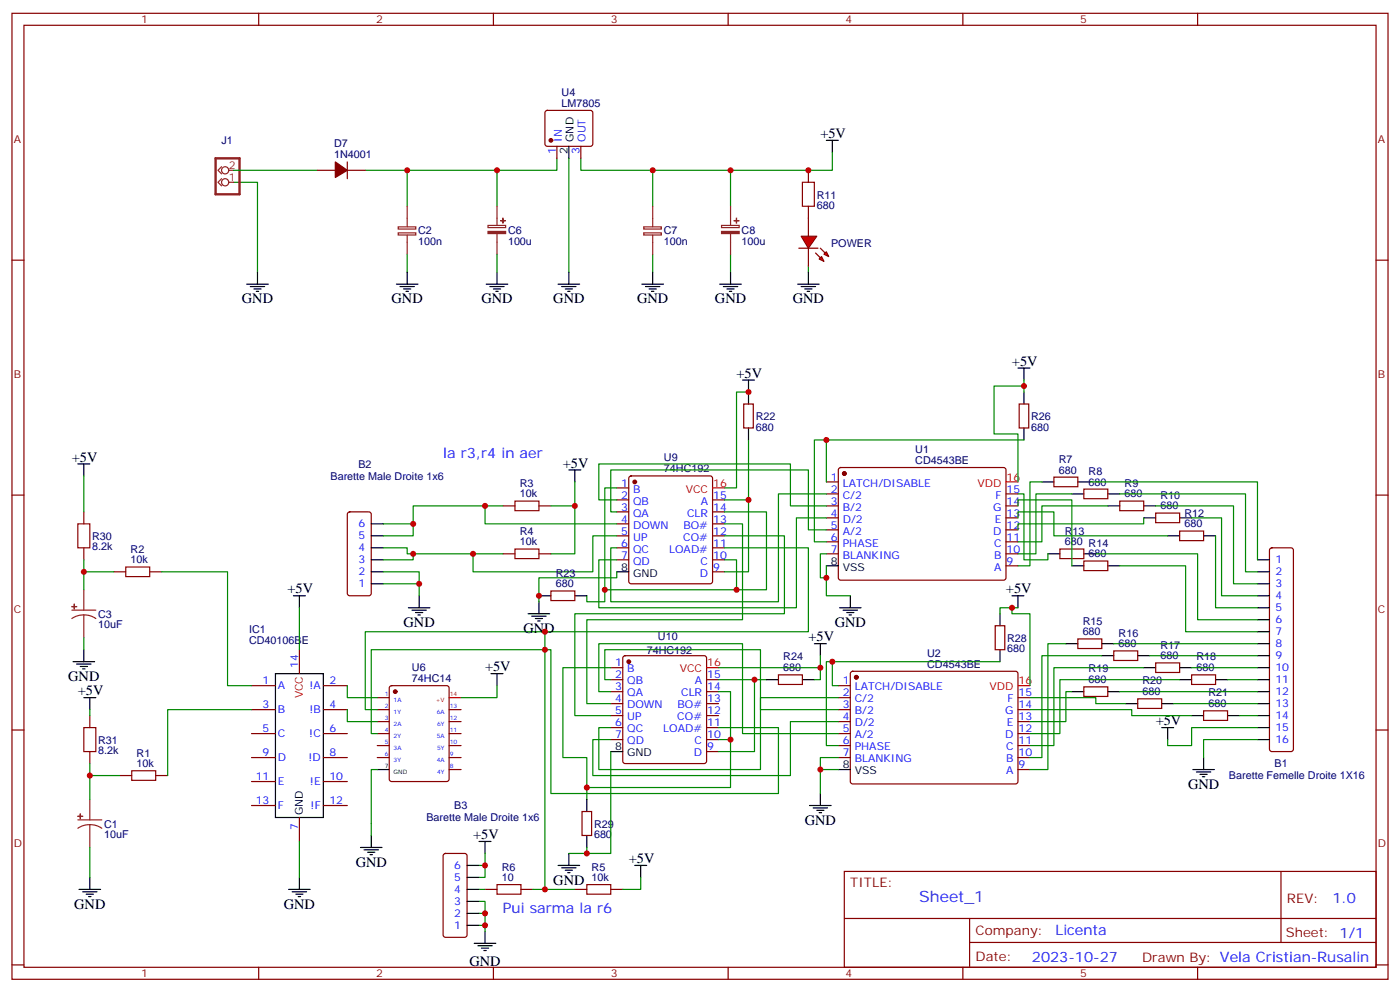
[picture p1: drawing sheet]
<svg xmlns="http://www.w3.org/2000/svg" width="412mm" height="292mm" viewBox="0 0 412 292" stroke-linecap="round" stroke-linejoin="round" font-family="sans-serif">
<g fill="none" stroke="#870000" stroke-width=".35">
<path d="M3.5 3.9h405.4v284.4h-405.4zM7.1 7.4h398.2v277.3h-398.2zM76.2 3.9v3.5M145.3 3.9v3.5M214.5 3.9v3.5M283.6 3.9v3.5M352.8 3.9v3.5M3.5 76.6h3.6M405.3 76.6h3.6M3.5 145.7h3.6M24.7 150.7v3.5M102.5 150.9l.5-.2h5.7l.6 .4 .1 23.6-.5 .6-5.9 .1-.6-.5-.1-23.5z"/>
<path d="M148.2 148.9h3.5M158.7 148.9h3.6M181.7 143.6h3.5M181.7 147.1h3.5M181.7 150.7h3.5M181.7 154.2h3.5M181.7 157.7h3.5M185.4 140.3l.5-.2h23.3l.5 .2 .2 .5v30.3l-.2 .5-.5 .2h-23.3l-.5-.2-.2-.5v-30.3zM209.9 147.1h3.5M209.9 150.7h3.5M209.9 154.2h3.5M209.9 157.7h3.5"/>
<path d="M405.3 145.7h3.6M24.7 161.3v3.5M33.5 168.3h3.5M44.1 168.3h3.5M148.2 163h3.5M158.7 163h3.6M181.7 161.3h3.5M181.7 164.8h3.5M209.9 168.3h3.5M209.9 161.3h3.5M209.9 164.8h3.5M374.2 161.5l.4-.2h5.7l.5 .2 .2 .5v58.5l-.2 .5-.5 .2h-5.7l-.4-.2-.3-.5v-58.5z"/>
<path d="M88.2 191.2v7.1M179.9 196.5h3.5M183.7 193.2l.4-.2h23.3l.5 .2 .2 .5v30.3l-.2 .5-.5 .3h-23.3l-.4-.3-.3-.5v-30.3zM3.5 214.9h3.6M26.5 210.6v3.6M74.1 208.9h7M74.1 215.9h7M74.1 201.8h7M95.2 208.9h7.1M95.2 215.9h7.1M95.2 201.8h7.1M111.1 208.9h3.6"/>
<path d="M111.1 212.4h3.6M111.1 215.9h3.6M111.1 219.5h3.6M111.1 205.4h3.6M114.9 202l.5-.2h16.2l.6 .5 .1 27-.5 .7h-16.4l-.7-.4v-27.1zM132.3 208.9h3.5M132.3 212.4h3.5M132.3 215.9h3.5M132.3 219.5h3.5M179.9 200.1h3.5M179.9 203.6h3.5M179.9 207.1h3.5"/>
<path d="M179.9 210.6h3.5M179.9 214.2h3.5M179.9 217.7h3.5M208.1 200.1h3.6M208.1 203.6h3.6M208.1 207.1h3.6M208.1 210.6h3.6M208.1 214.2h3.6M208.1 217.7h3.6M405.3 214.9h3.6M26.5 221.2v3.6M35.3 228.3h3.5"/>
<path d="M45.9 228.3h3.5M74.1 223h7M74.1 230h7M74.1 237.1h7M95.2 223h7.1M95.2 230h7.1M95.2 237.1h7.1M111.1 223h3.6M132.3 223h3.5M132.3 226.5h3.5M208.1 221.2h3.6M88.2 240.6v7.1"/>
<path d="M248.7 256.5h156.6v28.2h-156.6zM377.3 256.5v20.9M169.3 261.8h3.6M179.9 261.8h3.5M248.7 270.4h156.5M285.6 277.4h119.6M285.6 270.4v14.1M3.5 284h3.6M76.2 284.7v3.6M145.3 284.7v3.6M214.5 284.7v3.6M283.6 284.7v3.6"/>
<path d="M352.8 284.7v3.6M405.3 284h3.6"/>
</g>
<path d="M209.9 143.6h3.5M208.1 196.5h3.6M132.3 205.4h3.5" fill="none" stroke="#f00" stroke-width=".35"/>
<g fill="none" stroke="#000" stroke-width=".35">
<path d="M234.9 83.6h6.4M236 84.3h4.2M237.1 85.1h2.1M237.8 85.8h.7M238.1 80.1v3.5M22.9 136.6h3.6M24.7 136.6v3.5M167.6 138.3h3.5M169.3 138.3v3.6M109.4 157.7h3.5M109.4 154.2h3.5M86.4 175.4h3.6"/>
<path d="M88.2 175.4v3.5M109.4 168.3h3.5M109.4 164.8h3.5M109.4 171.8h3.5M109.4 161.3h3.5M120.3 178.9h6.3M121.4 179.6h4.2M123.5 175.4v3.5M181.7 168.3h3.5M247.3 178.9h6.3M248.4 179.6h4.2M250.5 175.4v3.5"/>
<path d="M370.4 168.3h3.5M370.4 178.9h3.5M370.4 164.8h3.5M370.4 171.8h3.5M370.4 175.4h3.5M21.5 194.8h6.4M22.6 195.5h4.2M23.6 196.2h2.2M24.3 196.9h.7M24.7 191.2v3.6M81.1 198.3h14.1v42.3h-14.1zM122.4 180.3h2.1"/>
<path d="M123.1 181h.7M144.6 198.3h3.6M146.4 198.3v3.5M249.4 180.3h2.1M250.1 181h.7M370.4 182.4h3.5M370.4 185.9h3.5M370.4 189.5h3.5M370.4 193h3.5M370.4 196.5h3.5M24.7 205.4h3.5M26.5 205.4v3.5"/>
<path d="M342.2 214.2h3.5M344 214.2v3.5M370.4 200.1h3.5M370.4 203.6h3.5M370.4 207.1h3.5M370.4 210.6h3.5M370.4 214.2h3.5M370.4 217.7h3.5M111.1 226.5h3.6M179.9 221.2h3.5M351.4 226.5h6.3M352.4 227.2h4.3"/>
<path d="M353.5 227.9h2.1M354.2 228.6h.7M354.5 223v3.5M26.5 258.3v3.5M106.2 249.4h6.3M107.2 250.2h4.3M108.3 250.9h2.1M109 251.6h.7M109.4 245.9v3.5M141.1 247.7h3.5M142.9 247.7v3.5M187 254.7h3.5"/>
<path d="M188.7 254.7v3.6M23.3 261.8h6.3M24.3 262.5h4.3M25.4 263.2h2.1M26.1 263.9h.7M139.7 277.7h6.3M140.8 278.4h4.2M141.8 279.1h2.1M142.5 279.8h.7M142.9 274.1v3.6"/>
</g>
<g fill="#870000" stroke="#870000" stroke-width=".35">
<circle cx="116.4" cy="203.6" r=".53"/>
<circle cx="187" cy="141.9" r=".53"/>
<circle cx="185.2" cy="194.8" r=".53"/>
</g>
<path d="M22.9 154.2h3.6v7.1h-3.6zM151.7 147.5h7v2.8h-7zM37 166.9h7.1v2.8h-7.1zM151.7 161.6h7v2.8h-7zM24.7 214.2h3.5v7h-3.5zM38.8 226.9h7.1v2.8h-7.1zM172.9 260.4h7v2.8h-7z" fill="none" stroke="#a10000" stroke-width=".35"/>
<g fill="#8c2424" stroke="#8c2424" stroke-width=".35">
<path d="M23.6 239.6l.1 1.4z"/>
<path d="M22.9 240.3h1.4z"/>
<path d="M21.9 177.8v1.4z"/>
<path d="M21.2 178.5l1.4 .1z"/>
</g>
<path d="M21.2 179.6h7M24.7 173.6v6M24.7 181l-1.9 .2-1.6 .9M24.7 181l1.8 .2 1.7 .9M24.7 181v6.7M26.5 235.3v6M22.9 241.3h7.1M26.5 242.7l-1.9 .3-1.7 .8M26.5 242.7l1.8 .3 1.7 .8M26.5 242.7v6.7" fill="none" stroke="#8c2424" stroke-width=".35"/>
<g fill="none" stroke="#008700" stroke-width=".35">
<path d="M238.1 78.4v1.7M220.5 129.5v38.8h-7.1M24.7 140.1v10.6M121.7 154.2v3.5h-8.8M142.9 148.9v5.3h38.8M148.2 148.9h-26.5v5.3h-8.8M169.3 141.9v7h-7M169.3 148.9v14.1h-7M181.7 157.7h-7.1v10.6h-35.3v-5.3M181.7 143.6h-3.5v33.5h-5.3v-1.7M213.4 150.7h12.4v22.9h-8.8M213.4 154.2h5.3v28.2h-45.8v24.7h7"/>
<path d="M213.4 157.7h17.7v23h-61.8v29.9h10.6M213.4 147.1h7.1M24.7 164.8v8.8M24.7 168.3h8.8M47.6 168.3h19.4v33.5h7.1M112.9 161.3h7v1.7h28.3M112.9 168.3h10.6v7.1M112.9 171.8h10.6M121.7 163v1.8h-8.8M213.4 164.8h3.6v8.8h-38.8M213.4 161.3h24.7v24.6h-130.5v23h3.5M24.7 187.7v3.5"/>
<path d="M160.5 185.9v5.3M179.9 196.5h-14.1v26.5h7.1v12.3M26.5 208.9v1.7M74.1 208.9h-24.7v19.4M102.3 201.8v3.6h8.8M102.3 208.9v3.5h8.8M211.7 217.7h3.5v14.1h-42.3M211.7 203.6h3.5v14.1M211.7 214.2h17.6v19.4h-67v-42.4h-52.9v24.7h1.7M211.7 200.1h14.1M222.2 200.1v21.1h-10.5M370.4 217.7h-15.9v5.3"/>
<path d="M370.4 214.2h-19.4v5.3h-7v-1.8M26.5 224.8v10.5M26.5 228.3h8.8M26.5 249.4v8.9M142.9 251.2v7.1h-1.8M188.7 258.3v3.5h-5.3M141.1 268.9h1.8v5.2M141.1 265.3h1.8v3.6"/>
</g>
<g fill="#f00" stroke="#870000" stroke-width=".35">
<path d="M236 69.5h4.6l-2.5 3.6z"/>
<path d="M235.3 73.1h5.6z"/>
</g>
<g fill="#870000" stroke="#870000" stroke-width=".35">
<path d="M241.7 73.1l1.4 1.4z"/>
<path d="M240.2 74.5l1.5 1.4z"/>
</g>
<g fill="#f00" stroke="#870000" stroke-width=".35">
<path d="M242.7 74.8l.7-.7 .7 1.4z"/>
<path d="M241.3 76.2l.7-.7 .7 1.4z"/>
</g>
<g fill="none" stroke="#870000" stroke-width=".35">
<path d="M160.7 32.7l.5-.2h12.7l.5 .2 .2 .5v9.4l-.7 .5-13-.1-.4-.6v-9.2zM93.5 50.1h5.3M102.3 50.1h5.3M102.3 47.7v4.9M164 43.1v3.5M171.1 43.1v3.5M238.1 50.1v3.6M238.1 60.7v8.8M238.1 73.1v5.3M219.1 118.9h2.8v7.1h-2.8zM300.2 118.9h2.8v7.1h-2.8zM247.2 137.8l.4-.2 48.3 .1 .4 .6v32l-.7 .5-48.2-.1-.5-.6v-31.8z"/>
<path d="M243.4 141.9h3.5M243.4 145.4h3.5M243.4 148.9h3.5M243.4 152.4h3.5M243.4 156h3.5M243.4 159.5h3.5M296.3 145.4h3.6M296.3 148.9h3.6M296.3 152.4h3.6M296.3 156h3.6M296.3 159.5h3.6M310.4 140.4h7.1v2.9h-7.1z"/>
<path d="M319.3 144h7v2.8h-7zM329.8 147.5h7.1v2.8h-7.1zM340.4 151h7.1v2.8h-7.1zM347.5 156.3h7v2.8h-7zM162.3 174h7v2.8h-7zM243.4 163h3.5M296.3 163h3.6M296.3 166.5h3.6M312.2 161.6h7.1v2.8h-7.1zM319.3 165.1h7v2.9h-7zM229.3 198.6h7.1v2.9h-7.1zM250.7 197.8l.5-.2h48.2l.5 .7-.1 32-.6 .5-48.3-.1-.4-.7v-31.7z"/>
<path d="M293.2 184.2h2.8v7h-2.8zM317.5 188.1h7.1v2.8h-7.1zM328.1 191.6h7v2.8h-7zM340.4 195.1h7.1v2.8h-7.1zM351 198.6h7.1v2.9h-7.1zM246.9 201.8h3.6M246.9 205.4h3.6M246.9 208.9h3.6M246.9 212.4h3.6M246.9 215.9h3.6M246.9 219.5h3.6M299.9 205.4h3.5"/>
<path d="M299.9 208.9h3.5M299.9 212.4h3.5M299.9 215.9h3.5M299.9 219.5h3.5M319.3 202.2h7v2.8h-7zM335.1 205.7h7.1v2.8h-7.1zM354.5 209.2h7.1v2.9h-7.1zM171.4 238.9h2.9v7h-2.9zM246.9 223h3.6M299.9 223h3.5M299.9 226.5h3.5M130.8 251.4l.4-.2h5.7l.6 .4 .1 23.6-.5 .7h-5.9l-.6-.5-.1-23.5z"/>
<path d="M142.9 261.8h3.5M153.5 261.8h3.5"/>
</g>
<g fill="none" stroke="#008700" stroke-width=".35">
<path d="M68.8 53.7h7v26.4M68.8 50.1h24.7M119.9 50.1v10.6M146.4 50.1v10.6M164 46.6v3.5h-56.4M167.6 46.6v33.5M192.3 50.1v10.6M215.2 50.1v10.6M245.2 44.8v5.3h-74.1v-3.5M119.9 74.8v5.3M146.4 74.8v5.3M192.3 74.8v5.3"/>
<path d="M215.2 74.8v5.3M220.5 115.4h-3.5v28.2h-3.6M301.6 113.6h-8.8v14.1h7.1v14.2M301.6 111.9v3.5M243.4 129.5h-3.5v30h3.5M301.6 129.5h-58.2v12.4M181.7 150.7h-1.8v-12.4h58.2v17.7h5.3M181.7 147.1h-5.3v-10.5h56.4v12.3h10.6M243.4 145.4h-14.1v31.7h-49.4v-15.8h1.8M243.4 152.4h-8.8v26.5h-58.2v-14.1h5.3M299.9 152.4v-1.7h10.5v7h33.6M299.9 148.9v-1.8h15.8v19.4"/>
<path d="M299.9 145.4h1.7v19.4h7.1v-1.8M306.9 141.9h-3.5v24.6h-3.5M315.7 145.4h-10.5v17.6h-5.3M321 141.9h49.4v22.9M326.3 148.9h-19.4v10.6h-7M329.8 145.4h37.1v22.9h3.5M336.9 152.4v1.8h-37v1.8M340.4 148.9h23v22.9h7M351 152.4h8.8v23h10.6M358.1 157.7v21.2h12.3M88.2 178.9v12.3M181.7 168.3v1.8h-23v7"/>
<path d="M243.4 166.5v8.9h7.1M243.4 163h-1.7v7.1h1.7M298.1 178.9v1.8h5.3v21.1M299.9 178.9h-5.3v1.8M322.8 163h30v19.4h17.6M329.8 166.5h19.4v19.4h21.2M160.5 191.2v70.6h-3.5M211.7 196.5h30M241.7 193v7.1h-1.8M245.2 194.8h-1.8v24.7h3.5M294.6 194.8h-49.4v7h1.7M314 189.5h-5.3v37h-5.3"/>
<path d="M324.6 193h-17.7v30h-3.5M328.1 189.5h42.3M336.9 196.5h-26.5v23h-7M338.7 193h31.7M351 196.5h19.4M146.4 201.8v3.6h-10.6M179.9 203.6h-3.5v-14.1h42.3v26.4h28.2M179.9 200.1h-1.7v-8.9h45.8v17.7h22.9M246.9 205.4h-22.9v21.1h-47.6v-12.3h3.5M246.9 212.4h-14.1v15.9h-58.2v-10.6h5.3M303.4 205.4h19.4v1.7h8.8M303.4 208.9h30v1.7h17.6"/>
<path d="M315.7 203.6h-1.7v8.8h-10.6M329.8 203.6h40.6M345.7 207.1h24.7M347.5 200.1h-35.3v15.8h-8.8M361.6 200.1h8.8M365.1 210.6h5.3M111.1 226.5h-1.7v19.4M179.9 221.2v30h-7M246.9 226.5h-5.2v7.1M246.9 223h-5.2v3.5M88.2 247.7v10.6M141.1 254.7h1.8"/>
<path d="M172.9 249.4v1.8h-5.3M141.1 261.8h1.8M141.1 272.4h1.8M160.5 261.8h8.8"/>
</g>
<g fill="none" stroke="#000" stroke-width=".35">
<path d="M167.6 43.1v3.5M243.4 41.3h3.5M245.2 41.3v3.5M72.7 83.6h6.3M73.7 84.3h4.3M74.8 85.1h2.1M75.5 85.8h.7M75.8 80.1v3.5M116.8 83.6h6.3M117.8 84.3h4.3M118.9 85.1h2.1M119.6 85.8h.7"/>
<path d="M119.9 80.1v3.5M143.2 83.6h6.4M144.3 84.3h4.2M145.3 85.1h2.2M146 85.8h.8M146.4 80.1v3.5M164.4 83.6h6.3M165.5 84.3h4.2M166.5 85.1h2.1M167.2 85.8h.7M167.6 80.1v3.5M189.1 83.6h6.3"/>
<path d="M190.1 84.3h4.3M191.2 85.1h2.1M191.9 85.8h.7M192.3 80.1v3.5M212 83.6h6.4M213.1 84.3h4.2M214.1 85.1h2.2M214.8 85.8h.7M215.2 80.1v3.5M218.7 111.9h3.5M220.5 111.9v7M299.9 108.3h3.5"/>
<path d="M301.6 108.3v3.6M301.6 115.4v3.5M220.5 126v3.5M301.6 126v3.5M306.9 141.9h3.5M315.7 145.4h3.6M317.5 141.9h3.5M326.3 145.4h3.5M326.3 148.9h3.5M336.9 148.9h3.5M336.9 152.4h3.5M344 157.7h3.5"/>
<path d="M347.5 152.4h3.5M354.5 157.7h3.6M158.7 177.1v3.6M158.7 175.4h3.6M169.3 175.4h3.6M243.4 166.5h3.5M298.1 175.4h3.5M299.9 175.4v3.5M308.7 163h3.5M315.7 166.5h3.6M319.3 163h3.5M326.3 166.5h3.5"/>
<path d="M155.6 180.7h6.3M156.6 181.4h4.3M157.7 182.1h2.1M158.4 182.8h.7M239.9 189.5h3.5M241.7 189.5v3.5M294.6 180.7v3.5M294.6 191.2v3.6M314 189.5h3.5M324.6 189.5h3.5M324.6 193h3.5M335.1 193h3.6"/>
<path d="M336.9 196.5h3.5M347.5 196.5h3.5M225.8 200.1h3.5M236.4 200.1h3.5M315.7 203.6h3.6M326.3 203.6h3.5M331.6 207.1h3.5M342.2 207.1h3.5M347.5 200.1h3.5M351 210.6h3.5M358.1 200.1h3.5M361.6 210.6h3.5"/>
<path d="M172.9 235.3v3.6M238.5 237.1h6.3M239.5 237.8h4.3M240.6 238.5h2.1M241.3 239.2h.7M241.7 233.6v3.5M246.9 226.5h3.6M88.2 258.3v3.5M137.6 254.7h3.5M137.6 258.3h3.5M164.4 254.7h6.3M165.5 255.4h4.2"/>
<path d="M166.5 256.2h2.1M167.2 256.9h.7M167.6 251.2v3.5M172.9 245.9v3.5M85 261.8h6.4M86.1 262.5h4.2M87.1 263.2h2.2M87.8 263.9h.7M137.6 261.8h3.5M137.6 272.4h3.5M137.6 268.9h3.5M137.6 265.3h3.5"/>
</g>
<path d="M63.5 46.6h7.1v10.6h-7.1z" fill="none" stroke="#8c2424" stroke-width=".71"/>
<g fill="none" stroke="#8c2424" stroke-width=".35">
<path d="M65.3 52.6l-1.1 1.1 1.1 1M65.3 49.1l-1.1 1 1.1 1.1M67.4 53.7h1.4M67.4 50.1h1.4M117.3 66.8h5.2v.6h-5.2zM117.3 68.5h5.2v.7h-5.2zM119.9 60.7v6M119.9 69.2v5.6M143.8 66.4h5.1v.6h-5.1zM146.4 60.7v5.7M146.4 68.8v6M189.6 66.8h5.2v.6h-5.2z"/>
<path d="M189.6 68.5h5.2v.7h-5.2zM192.3 60.7v6M192.3 69.2v5.6M212.5 66.4h5.2v.6h-5.2zM215.2 60.7v5.7M215.2 68.8v6"/>
<circle cx="66.3" cy="53.7" r="1.06"/>
<circle cx="66.3" cy="50.1" r="1.06"/>
</g>
<g fill="#8c2424" stroke="#8c2424" stroke-width=".35">
<path d="M212.5 68.1h5.2v.7h-5.2z"/>
<path d="M216.3 64.9l1.4 .1z"/>
<path d="M216.9 64.2l.1 1.5z"/>
<path d="M143.8 68.1h5.1v.7h-5.1z"/>
<path d="M147.5 64.9l1.4 .1z"/>
<path d="M148.1 64.2l.1 1.5z"/>
</g>
<g fill="#870000" stroke="#870000" stroke-width=".35">
<path d="M98.8 47.7l3.5 2.4-3.5 2.1z"/>
<circle cx="162.3" cy="41.3" r=".53"/>
<circle cx="248.7" cy="139.4" r=".53"/>
<circle cx="252.2" cy="199.4" r=".53"/>
</g>
<path d="M236.4 53.7h3.5v7h-3.5zM146.4 260.4h7.1v2.8h-7.1z" fill="none" stroke="#a10000" stroke-width=".35"/>
<path d="M296.3 141.9h3.6M299.9 201.8h3.5" fill="none" stroke="#f00" stroke-width=".35"/>
<g fill="#c00">
<circle cx="142.9" cy="148.9" r=".88"/>
<circle cx="169.3" cy="148.9" r=".88"/>
<circle cx="217" cy="173.6" r=".88"/>
<circle cx="139.3" cy="163" r=".88"/>
<circle cx="121.7" cy="154.2" r=".88"/>
<circle cx="121.7" cy="163" r=".88"/>
<circle cx="123.5" cy="171.8" r=".88"/>
<circle cx="222.3" cy="200.1" r=".88"/>
<circle cx="215.2" cy="217.7" r=".88"/>
<circle cx="24.7" cy="168.3" r=".88"/>
<circle cx="26.5" cy="228.3" r=".88"/>
<circle cx="160.5" cy="185.9" r=".88"/>
<circle cx="142.9" cy="268.9" r=".88"/>
<circle cx="238.1" cy="50.1" r=".88"/>
<circle cx="215.2" cy="50.1" r=".88"/>
<circle cx="192.3" cy="50.1" r=".88"/>
<circle cx="146.4" cy="50.1" r=".88"/>
<circle cx="119.9" cy="50.1" r=".88"/>
<circle cx="160.5" cy="261.8" r=".88"/>
<circle cx="220.5" cy="147.1" r=".88"/>
<circle cx="178.2" cy="173.6" r=".88"/>
<circle cx="172.9" cy="231.8" r=".88"/>
<circle cx="172.9" cy="251.2" r=".88"/>
<circle cx="241.7" cy="196.5" r=".88"/>
<circle cx="220.5" cy="115.4" r=".88"/>
<circle cx="142.9" cy="272.4" r=".88"/>
<circle cx="301.6" cy="113.6" r=".88"/>
<circle cx="243.4" cy="129.5" r=".88"/>
<circle cx="298.1" cy="178.9" r=".88"/>
<circle cx="245.2" cy="194.8" r=".88"/>
<circle cx="142.9" cy="254.7" r=".88"/>
<circle cx="243.4" cy="170.1" r=".88"/>
<circle cx="241.7" cy="226.5" r=".88"/>
<circle cx="158.8" cy="175.4" r=".88"/>
<circle cx="160.5" cy="191.2" r=".88"/>
</g>
<text font-size="4.6" fill="#00f" x="270.8" y="265.5">Sheet_1</text>
<g font-size="4.2">
<text x="241.7" y="40.6">+5V</text>
<text x="71.3" y="89.3">GND</text>
<text x="115.4" y="89.3">GND</text>
<text x="141.8" y="89.3">GND</text>
<text x="163" y="89.3">GND</text>
<text x="187.7" y="89.3">GND</text>
<text x="210.6" y="89.3">GND</text>
<text x="233.5" y="89.3">GND</text>
<text x="298.1" y="107.6">+5V</text>
<text x="217" y="111.2">+5V</text>
<text x="21.2" y="135.9">+5V</text>
<text x="165.8" y="137.6">+5V</text>
<text x="84.7" y="174.7">+5V</text>
<text x="296.3" y="174.7">+5V</text>
<text x="118.9" y="184.5">GND</text>
<text x="245.9" y="184.5">GND</text>
<text x="154.2" y="186.3">GND</text>
<text x="238.1" y="188.8">+5V</text>
<text x="142.9" y="197.6">+5V</text>
<text x="20.1" y="200.4">GND</text>
<text x="22.9" y="204.6">+5V</text>
<text x="340.4" y="213.5">+5V</text>
<text x="350" y="232.2">GND</text>
<text x="237.1" y="242.7">GND</text>
<text x="139.3" y="247">+5V</text>
<text x="104.8" y="255.1">GND</text>
<text x="185.2" y="254">+5V</text>
<text x="163" y="260.4">GND</text>
<text x="21.9" y="267.4">GND</text>
<text x="83.6" y="267.4">GND</text>
<text x="138.3" y="284.4">GND</text>
</g>
<g font-size="4.2" fill="#00f">
<text x="130.5" y="134.8">la r3,r4 in aer</text>
<text x="148.2" y="268.9">Pui sarma la r6</text>
<text x="392.5" y="265.8">1.0</text>
<text x="310.9" y="275.3">Licenta</text>
<text x="304" y="283.1">2023-10-27</text>
</g>
<g font-size="3.9" fill="#800">
<text x="250.5" y="261.1">TITLE:</text>
<text x="379.1" y="265.8">REV:</text>
<text x="287.4" y="275.3">Company:</text>
<text x="378.7" y="275.9">Sheet: 1/1</text>
<text x="287.4" y="283">Date:</text>
<text x="336.4" y="283.1">Drawn By: Vela Cristian-Rusalin</text>
</g>
<g font-size="3.2" fill="#800">
<text x="41.6" y="6.9">1</text>
<text x="110.8" y="6.9">2</text>
<text x="179.9" y="6.9">3</text>
<text x="249.1" y="6.9">4</text>
<text x="318.2" y="6.9">5</text>
<text x="4.1" y="42">A</text>
<text x="405.9" y="42">A</text>
<text x="4.1" y="111.2">B</text>
<text x="405.9" y="111.2">B</text>
<text x="4.1" y="180.3">C</text>
<text x="405.9" y="180.3">C</text>
<text x="4.1" y="249.4">D</text>
<text x="405.9" y="249.4">D</text>
<text x="41.6" y="287.7">1</text>
<text x="110.8" y="287.7">2</text>
<text x="179.9" y="287.7">3</text>
<text x="249.1" y="287.7">4</text>
<text x="318.2" y="287.7">5</text>
</g>
<g font-size="3.2" fill="#000080">
<text x="165.4" y="28.2">U4</text>
<text x="165.4" y="31.4">LM7805</text>
<text x="65.2" y="42.5">J1</text>
<text x="98.4" y="46.6">1N4001</text>
<text x="98.4" y="43.4">D7</text>
<text x="240.6" y="58.5">R11</text>
<text x="240.6" y="61.5">680</text>
<text x="123.2" y="68.9">C2</text>
<text x="149.6" y="68.9">C6</text>
<text x="195.5" y="69">C7</text>
<text x="218.4" y="69">C8</text>
<text x="123.2" y="72.1">100n</text>
<text x="149.6" y="72.1">100u</text>
<text x="195.5" y="72.1">100n</text>
<text x="218.4" y="72.1">100u</text>
<text x="244.8" y="72.6">POWER</text>
<text x="222.6" y="123.6">R22</text>
<text x="303.7" y="123.6">R26</text>
<text x="222.6" y="126.7">680</text>
<text x="303.7" y="126.7">680</text>
<text x="105.6" y="137.7">B2</text>
<text x="195.6" y="135.6">U9</text>
<text x="269.6" y="136.6">CD4543BE</text>
<text x="269.6" y="133.3">U1</text>
<text x="311.9" y="136.2">R7</text>
<text x="97.4" y="141.2">Barette Male Droite 1x6</text>
<text x="153.1" y="143.4">R3</text>
<text x="195.6" y="138.8">74HC192</text>
<text x="311.9" y="139.4">680</text>
<text x="320.7" y="142.9">680</text>
<text x="320.7" y="139.7">R8</text>
<text x="331.3" y="143.3">R9</text>
<text x="153.1" y="146.4">10k</text>
<text x="331.3" y="146.4">680</text>
<text x="341.9" y="150">680</text>
<text x="341.9" y="146.8">R10</text>
<text x="348.9" y="155.3">680</text>
<text x="348.9" y="152.1">R12</text>
<text x="27.2" y="159">R30</text>
<text x="153.1" y="160.5">10k</text>
<text x="153.1" y="157.5">R4</text>
<text x="313.6" y="160.5">680 R14</text>
<text x="313.6" y="157.4">R13</text>
<text x="27.2" y="162">8.2k</text>
<text x="38.5" y="165.8">10k</text>
<text x="38.5" y="162.8">R2</text>
<text x="320.7" y="164.1">680</text>
<text x="163.7" y="172.9">680</text>
<text x="163.7" y="169.7">R23</text>
<text x="28.9" y="185">10uF</text>
<text x="28.9" y="181.9">C3</text>
<text x="318.9" y="183.8">R15</text>
<text x="73.4" y="189.5">CD40106BE</text>
<text x="73.4" y="186.4">IC1</text>
<text x="193.8" y="188.5">U10</text>
<text x="296.7" y="188.9">R28</text>
<text x="318.9" y="187">680</text>
<text x="329.5" y="190.5">680</text>
<text x="329.5" y="187.4">R16</text>
<text x="341.9" y="190.9">R17</text>
<text x="121.3" y="197.5">U6</text>
<text x="190.5" y="192.4">74HC192</text>
<text x="230.7" y="197.6">680</text>
<text x="230.7" y="194.4">R24</text>
<text x="273.1" y="196.5">CD4543BE</text>
<text x="273.1" y="193.3">U2</text>
<text x="296.7" y="192">680</text>
<text x="320.7" y="197.9">R19</text>
<text x="341.9" y="194.1">680</text>
<text x="352.4" y="197.6">680</text>
<text x="352.4" y="194.4">R18</text>
<text x="121.3" y="200.8">74HC14</text>
<text x="320.7" y="201.1">680</text>
<text x="336.6" y="201.5">R20</text>
<text x="336.6" y="204.6">680</text>
<text x="356" y="208.2">680</text>
<text x="356" y="205">R21</text>
<text x="28.9" y="219">R31</text>
<text x="28.9" y="222">8.2k</text>
<text x="40.2" y="225.8">10k</text>
<text x="40.2" y="222.7">R1</text>
<text x="375.5" y="225.8">B1</text>
<text x="362" y="229.3">Barette Femelle Droite 1X16</text>
<text x="133.8" y="238.3">B3</text>
<text x="30.7" y="243.7">C1</text>
<text x="125.6" y="241.8">Barette Male Droite 1x6</text>
<text x="175" y="243.6">R29</text>
<text x="30.7" y="246.7">10uF</text>
<text x="175" y="246.7">680</text>
<text x="147.8" y="256.3">R6</text>
<text x="174.3" y="256.3">R5</text>
<text x="147.8" y="259.3">10</text>
<text x="174.3" y="259.3">10k</text>
</g>
<g font-size="3.2" fill="#00f">
<text x="165.5" y="41.8" transform="rotate(-90 165.5 41.8)">IN</text>
<text x="172.5" y="41.8" transform="rotate(-90 172.5 41.8)">OUT</text>
<text x="163.7" y="45.3" transform="rotate(-90 163.7 45.3)">1</text>
<text x="170.7" y="45.3" transform="rotate(-90 170.7 45.3)">3</text>
<text x="183" y="143.3">1</text>
<text x="244.8" y="141.5">1</text>
<text x="248.2" y="143.3">LATCH/DISABLE</text>
<text x="183" y="146.8">2</text>
<text x="186.5" y="145">B</text>
<text x="186.5" y="148.6">QB</text>
<text x="206.4" y="148.6">A</text>
<text x="210.1" y="146.8">15</text>
<text x="244.8" y="145">2</text>
<text x="244.8" y="148.6">3</text>
<text x="248.2" y="146.8">C/2</text>
<text x="293.2" y="146.8">F</text>
<text x="296.5" y="148.6">14</text>
<text x="296.5" y="145">15</text>
<text x="105.6" y="155.3">6</text>
<text x="183" y="150.3">3</text>
<text x="183" y="153.8">4</text>
<text x="186.5" y="152.1">QA</text>
<text x="186.5" y="155.6">DOWN</text>
<text x="201.3" y="155.6">BO#</text>
<text x="202.4" y="152.1">CLR</text>
<text x="210.1" y="153.8">13</text>
<text x="210.1" y="150.3">14</text>
<text x="244.8" y="152.1">4</text>
<text x="244.8" y="155.6">5</text>
<text x="248.2" y="150.3">B/2</text>
<text x="248.2" y="153.8">D/2</text>
<text x="292.6" y="150.3">G</text>
<text x="293" y="153.8">E</text>
<text x="296.5" y="155.6">12</text>
<text x="296.5" y="152.1">13</text>
<text x="105.6" y="158.8">5</text>
<text x="183" y="157.4">5</text>
<text x="183" y="160.9">6</text>
<text x="186.5" y="159.1">UP</text>
<text x="201.3" y="159.1">CO#</text>
<text x="210.1" y="160.9">11</text>
<text x="210.1" y="157.4">12</text>
<text x="244.8" y="159.1">6</text>
<text x="248.2" y="157.4">A/2</text>
<text x="248.2" y="160.9">PHASE</text>
<text x="292.6" y="157.4">D</text>
<text x="292.8" y="160.9">C</text>
<text x="296.5" y="159.1">11</text>
<text x="105.6" y="165.8">3</text>
<text x="105.6" y="162.3">4</text>
<text x="183" y="164.4">7</text>
<text x="186.5" y="162.7">QC</text>
<text x="186.5" y="166.2">QD</text>
<text x="197.1" y="162.7">LOAD#</text>
<text x="206.4" y="166.2">C</text>
<text x="210.1" y="168">9</text>
<text x="210.1" y="164.4">10</text>
<text x="244.8" y="162.7">7</text>
<text x="248.2" y="164.4">BLANKING</text>
<text x="292.9" y="164.4">B</text>
<text x="292.9" y="168">A</text>
<text x="296.5" y="166.2">9</text>
<text x="296.5" y="162.7">10</text>
<text x="375.7" y="165.8">1</text>
<text x="105.6" y="172.9">1</text>
<text x="105.6" y="169.4">2</text>
<text x="206.2" y="169.7">D</text>
<text x="375.7" y="169.4">2</text>
<text x="375.7" y="172.9">3</text>
<text x="375.7" y="176.4">4</text>
<text x="375.7" y="180">5</text>
<text x="375.7" y="183.5">6</text>
<text x="375.7" y="187">7</text>
<text x="375.7" y="190.5">8</text>
<text x="87.8" y="196.5" transform="rotate(-90 87.8 196.5)">14</text>
<text x="181.3" y="196.2">1</text>
<text x="184.7" y="197.9">B</text>
<text x="375.7" y="194.1">9</text>
<text x="375.7" y="197.6">10</text>
<text x="77.4" y="201.5">1</text>
<text x="81.8" y="202.9">A</text>
<text x="91.1" y="202.9">!A</text>
<text x="97" y="201.5">2</text>
<text x="181.3" y="199.7">2</text>
<text x="181.3" y="203.2">3</text>
<text x="184.7" y="201.5">QB</text>
<text x="204.7" y="201.5">A</text>
<text x="208.3" y="203.2">14</text>
<text x="208.3" y="199.7">15</text>
<text x="248.3" y="201.5">1</text>
<text x="251.8" y="203.2">LATCH/DISABLE</text>
<text x="375.7" y="201.1">11</text>
<text x="77.4" y="208.5">3</text>
<text x="81.8" y="209.9">B</text>
<text x="91.1" y="209.9">!B</text>
<text x="97" y="208.5">4</text>
<text x="181.3" y="206.8">4</text>
<text x="184.7" y="205">QA</text>
<text x="184.7" y="208.5">DOWN</text>
<text x="199.6" y="208.5">BO#</text>
<text x="200.6" y="205">CLR</text>
<text x="208.3" y="206.8">13</text>
<text x="248.3" y="205">2</text>
<text x="248.3" y="208.5">3</text>
<text x="251.8" y="206.8">C/2</text>
<text x="296.7" y="206.8">F</text>
<text x="300" y="208.5">14</text>
<text x="300" y="205">15</text>
<text x="375.7" y="204.6">12</text>
<text x="375.7" y="208.2">13</text>
<text x="77.4" y="215.6">5</text>
<text x="97" y="215.6">6</text>
<text x="181.3" y="210.3">5</text>
<text x="181.3" y="213.8">6</text>
<text x="184.7" y="212.1">UP</text>
<text x="184.7" y="215.6">QC</text>
<text x="195.4" y="215.6">LOAD#</text>
<text x="199.5" y="212.1">CO#</text>
<text x="208.3" y="213.8">11</text>
<text x="208.3" y="210.3">12</text>
<text x="248.3" y="212.1">4</text>
<text x="248.3" y="215.6">5</text>
<text x="251.8" y="210.3">B/2</text>
<text x="251.8" y="213.8">D/2</text>
<text x="296.1" y="210.3">G</text>
<text x="296.5" y="213.8">E</text>
<text x="300" y="215.6">12</text>
<text x="300" y="212.1">13</text>
<text x="375.7" y="211.7">14</text>
<text x="375.7" y="215.2">15</text>
<text x="81.8" y="217">C</text>
<text x="91.1" y="217">!C</text>
<text x="181.3" y="217.3">7</text>
<text x="184.7" y="219.1">QD</text>
<text x="204.6" y="219.1">C</text>
<text x="208.3" y="220.9">9</text>
<text x="208.3" y="217.3">10</text>
<text x="248.3" y="219.1">6</text>
<text x="251.8" y="217.3">A/2</text>
<text x="251.8" y="220.9">PHASE</text>
<text x="296.1" y="217.3">D</text>
<text x="296.3" y="220.9">C</text>
<text x="300" y="219.1">11</text>
<text x="375.7" y="218.8">16</text>
<text x="77.4" y="222.6">9</text>
<text x="81.8" y="224">D</text>
<text x="90.9" y="224">!D</text>
<text x="97" y="222.6">8</text>
<text x="204.4" y="222.6">D</text>
<text x="248.3" y="222.6">7</text>
<text x="251.8" y="224.4">BLANKING</text>
<text x="296.4" y="224.4">B</text>
<text x="296.4" y="227.9">A</text>
<text x="300" y="226.2">9</text>
<text x="300" y="222.6">10</text>
<text x="75.3" y="229.7">11</text>
<text x="81.8" y="231.1">E</text>
<text x="91.3" y="231.1">!E</text>
<text x="97" y="229.7">10</text>
<text x="75.3" y="236.7">13</text>
<text x="81.8" y="238.2">F</text>
<text x="91.5" y="238.2">!F</text>
<text x="97" y="236.7">12</text>
<text x="87.8" y="244.4" transform="rotate(-90 87.8 244.4)">7</text>
<text x="133.8" y="255.8">6</text>
<text x="133.8" y="262.9">4</text>
<text x="133.8" y="259.3">5</text>
<text x="133.8" y="269.9">2</text>
<text x="133.8" y="266.4">3</text>
<text x="133.8" y="273.4">1</text>
</g>
<g font-size="3.2">
<text x="169" y="41.8" transform="rotate(-90 169 41.8)">GND</text>
<text x="167.2" y="45.3" transform="rotate(-90 167.2 45.3)">2</text>
<text x="183" y="168">8</text>
<text x="244.8" y="166.2">8</text>
<text x="248.2" y="168">VSS</text>
<text x="186.5" y="169.7">GND</text>
<text x="181.3" y="220.9">8</text>
<text x="184.7" y="222.6">GND</text>
<text x="248.3" y="226.2">8</text>
<text x="251.8" y="227.9">VSS</text>
<text x="89.3" y="239.9" transform="rotate(-90 89.3 239.9)">GND</text>
</g>
<g font-size="3.2" fill="#8d2323">
<text x="67.4" y="53.3">1</text>
<text x="67.4" y="49.8">2</text>
</g>
<g font-size="3.2" fill="#f00">
<text x="210.1" y="143.3">16</text>
<text x="288" y="143.3">VDD</text>
<text x="296.5" y="141.5">16</text>
<text x="202" y="145">VCC</text>
<text x="200.2" y="197.9">VCC</text>
<text x="208.3" y="196.2">16</text>
<text x="291.5" y="203.2">VDD</text>
<text x="300" y="201.5">16</text>
<text x="89.3" y="205.6" transform="rotate(-90 89.3 205.6)">VCC</text>
</g>
<g font-size="1.8" fill="#00f">
<text x="113.4" y="208.5">2</text>
<text x="113.4" y="205">1</text>
<text x="116" y="206.8">1A</text>
<text x="132.5" y="208.5">13</text>
<text x="113.4" y="215.6">4</text>
<text x="113.4" y="212.1">3</text>
<text x="116" y="213.8">2A</text>
<text x="116" y="210.3">1Y</text>
<text x="128.7" y="210.3">6A</text>
<text x="128.8" y="213.8">6Y</text>
<text x="132.5" y="212.1">12</text>
<text x="132.5" y="215.6">11</text>
<text x="113.4" y="219.1">5</text>
<text x="116" y="220.9">3A</text>
<text x="116" y="217.3">2Y</text>
<text x="128.7" y="217.3">5A</text>
<text x="128.8" y="220.9">5Y</text>
<text x="132.5" y="219.1">10</text>
<text x="113.4" y="222.6">6</text>
<text x="116" y="224.4">3Y</text>
<text x="128.7" y="224.4">4A</text>
<text x="128.8" y="227.9">4Y</text>
<text x="132.5" y="222.6">9</text>
<text x="132.5" y="226.2">8</text>
</g>
<g font-size="1.8" fill="#f00">
<text x="128.3" y="206.8">+V</text>
<text x="132.5" y="205">14</text>
</g>
<g font-size="1.8">
<text x="113.4" y="226.2">7</text>
<text x="116" y="227.9">GND</text>
</g>
</svg>
